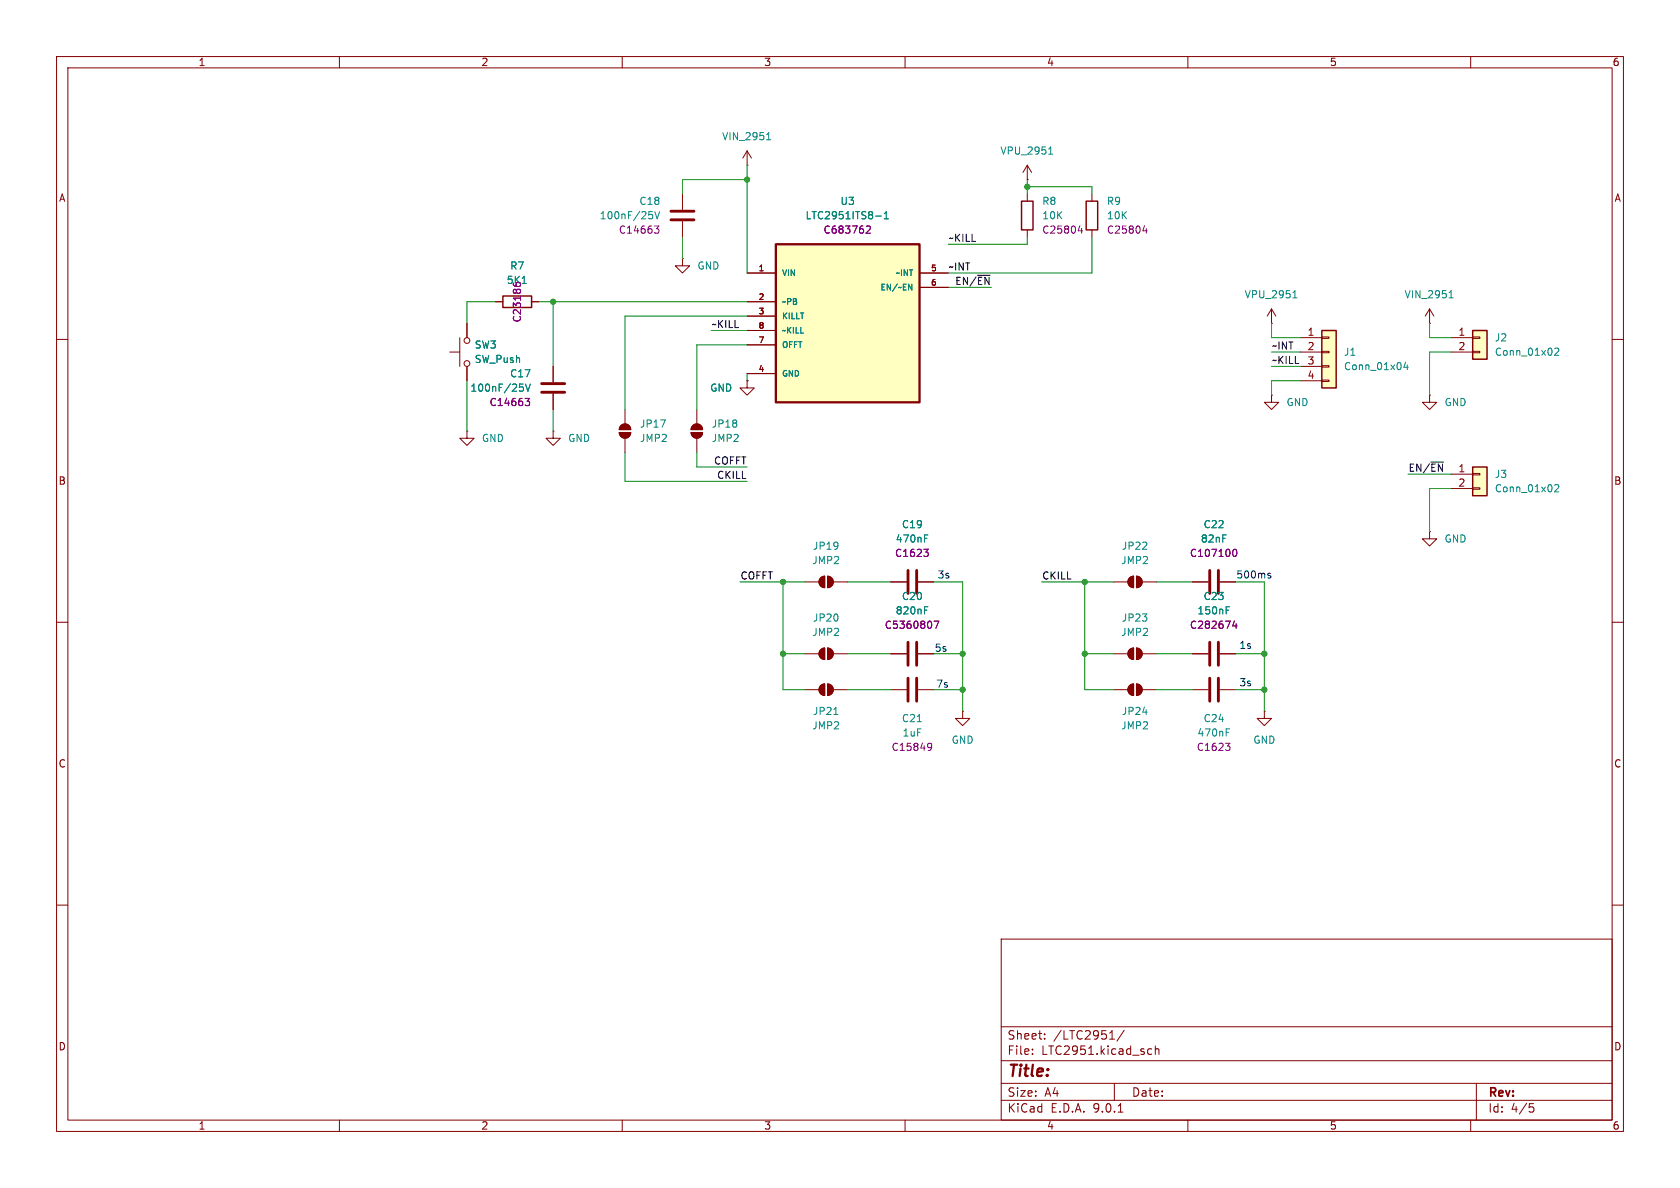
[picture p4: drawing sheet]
<svg xmlns="http://www.w3.org/2000/svg" width="297mm" height="210mm" viewBox="0 0 297 210" stroke-linecap="round" stroke-linejoin="round" font-family="sans-serif">
<path d="M0 0h297v210h-297z" fill="#fff" stroke="#fff" stroke-width=".18"/>
<g fill="none" stroke="#840000" stroke-width=".18">
<path d="M10 10h277v190h-277zM12 12h273v186h-273zM60 10v2M110 10v2M160 10v2M210 10v2M260 10v2M181.6 31.8h.1M181.6 29.2l-.8 1.3M181.6 29.2l.8 1.3M181.6 29.2v2.6M10 60h2"/>
<path d="M82.5 76.2v1.3h1.3l-1.3 1.2-1.2-1.2h1.2M82.5 76.2h.1M97.8 76.2v1.3h1.3l-1.3 1.2-1.3-1.2h1.3M97.8 76.2h.1M97.8 64.8v2.8M97.8 69.6v2.8M132.1 67.3v1.3h1.2l-1.2 1.3-1.3-1.3h1.3M132.1 67.3h.1M285 60h2M10 110h2M142.2 115.6h2.6M145.1 114.9l.7-.3v2a1.02 1.02 0 0 1-.9-.6 1.02 1.02 0 0 1 .2-1.1z"/>
<path d="M146.3 114.6a1.02 1.02 0 0 1 1 1 1.02 1.02 0 0 1-1 1zM147.3 115.6h2.6M285 110h2M10 160h2M177 166h108v32h-108zM285 160h2M60 198v2M110 198v2M160 198v2M177 194.5h108M177 191.5h108M177 187.5h108"/>
<path d="M177 181.5h108M182.5 186.3v.1M182.5 185.5v.1M184.7 183.6v.1M184.7 182.8v.1M196.2 183.7h.8M197 191.5v3M197.7 196.6h.8M198.7 182.1l-1.2 2M203 186.3h.6M203 185.5h.6M204.2 185.5l.3-.1 .3 .1 .1 .9"/>
<path d="M204.2 184.9v1.5M210 198v2M260 198v2M261 191.5v6.5M270.4 195.1h.7M270.5 195.7h.4l.3 .3-.2 .5-.5 .1"/>
</g>
<g fill="#840000" stroke="#840000" stroke-width=".18">
<path d="M146.3 114.6a1.02 1.02 0 0 1 1 1 1.02 1.02 0 0 1-1 1z"/>
<path d="M145.1 114.9l.7-.3v2a1.02 1.02 0 0 1-.9-.6 1.02 1.02 0 0 1 .2-1.1z"/>
</g>
<path d="M185.4 27.2h.7M185.5 26.3l.3-.3v1.2M91.9 67.9h.6M92.3 68.4l.2 .2v.3l-.2 .3M92.9 67.9l.4 1.3 .4-1.3" fill="none" stroke="#008484" stroke-width=".18"/>
<path d="M95.8 67.8h4M95.8 69.3h4" fill="none" stroke="#840000" stroke-width=".51"/>
<path d="M92.8 70.4h.8l-.4 .5 .4 .1v.5l-.2 .2h-.4" fill="none" stroke="#840084" stroke-width=".18"/>
<path d="M233.7 58.4h2.5v10.2h-2.5z" fill="#ffffc2"/>
<path d="M88.9 52.3h5.1v2.1h-5.1zM233.7 58.4h2.5v10.2h-2.5z" fill="none" stroke="#840000" stroke-width=".25"/>
<g fill="none" stroke="#840000" stroke-width=".18">
<path d="M120.6 34.3v2.8M120.6 39.1v2.8M132.1 29.2h.1M132.1 26.7l-.8 1.2M132.1 26.7l.7 1.2M132.1 26.7v2.5M81.3 59.7v5.1M82.5 57.2v2.5M87.6 53.3h1.3M94 53.3h1.2M120.6 45.7v1.3h1.3l-1.3 1.3-1.2-1.3h1.2M120.6 45.7h.1"/>
<path d="M224.8 57.2h.1M224.8 54.6l-.8 1.3M224.8 54.6l.8 1.3M224.8 54.6v2.6M229.9 59.7h3.8M233.7 59.6h1.2v.2h-1.2zM252.7 57.2h.1M252.7 54.6l-.7 1.3M252.7 54.6l.8 1.3M252.7 54.6v2.6M79.5 62.2h1.8M82.5 64.8v2.5"/>
<path d="M224.8 69.9v1.2h1.3l-1.3 1.3-1.3-1.3h1.3M224.8 69.9h.1M229.9 62.2h3.8M229.9 64.8h3.8M229.9 67.3h3.8M233.7 62.1h1.2v.3h-1.2zM233.7 64.6h1.2v.3h-1.2zM233.7 67.2h1.2v.2h-1.2zM252.7 69.9v1.2h1.3l-1.3 1.3-1.2-1.3h1.2M252.7 69.9h.1"/>
<circle cx="82.6" cy="60.2" r=".51"/>
<circle cx="82.6" cy="64.3" r=".51"/>
</g>
<path d="M114.7 37.4h.6M115.2 37.9l.2 .2v.3l-.2 .3M115.8 37.4l.4 1.3 .4-1.3M135.5 24.7h.8M135.6 23.7l.3-.3v1.3M92.3 50.1h.7M228.6 52.6h.7M228.7 51.7l.2-.3v1.2M256.2 52.6h.7M256.3 51.7l.2-.3v1.2M248.5 64l-.3 .9h.8M248.8 64.5v.8" fill="none" stroke="#008484" stroke-width=".18"/>
<path d="M118.6 37.3h4.1M118.6 38.9h4.1" fill="none" stroke="#840000" stroke-width=".51"/>
<path d="M115.7 39.9h.8l-.4 .5 .3 .2 .1 .4-.3 .2h-.3" fill="none" stroke="#840084" stroke-width=".18"/>
<path d="M260.3 58.4h2.6v5.1h-2.6z" fill="#ffffc2"/>
<path d="M260.3 58.4h2.6v5.1h-2.6z" fill="none" stroke="#840000" stroke-width=".25"/>
<path d="M256.5 59.7h3.8M260.3 59.6h1.3v.2h-1.3zM256.5 62.2h3.8M260.3 62.1h1.3v.3h-1.3z" fill="none" stroke="#840000" stroke-width=".18"/>
<path d="M274.9 61.7l.4-.2 .3 .4-.8 .9h.8" fill="none" stroke="#008484" stroke-width=".18"/>
<path d="M260.3 82.6h2.6v5h-2.6z" fill="#ffffc2"/>
<path d="M180.6 35.6h2v5h-2zM260.3 82.6h2.6v5h-2.6z" fill="none" stroke="#840000" stroke-width=".25"/>
<g fill="none" stroke="#840000" stroke-width=".18">
<path d="M181.6 34.3v1.3M181.6 40.6v1.3M109.5 76.5h2a1.02 1.02 0 0 1-1 1 1.02 1.02 0 0 1-1-1zM109.8 75.2a1.02 1.02 0 0 1 1.1-.2 1.02 1.02 0 0 1 .6 .9h-2zM110.5 72.4v2.5M110.5 77.5v2.5M122.2 76.5h2a1.02 1.02 0 0 1-1 1 1.02 1.02 0 0 1-1-1zM122.5 75.2a1.02 1.02 0 0 1 1.1-.2 1.02 1.02 0 0 1 .6 .9h-2zM123.2 72.4v2.5M123.2 77.5v2.5M252.7 94v1.3h1.3l-1.3 1.2-1.2-1.2h1.2M252.7 94h.1"/>
<path d="M256.5 83.8h3.8M256.5 86.4h3.8M260.3 83.7h1.3v.2h-1.3zM260.3 86.2h1.3v.3h-1.3zM157.5 102.9h2.8M157.5 115.6h2.8M162.3 102.9h2.8M162.3 115.6h2.8M196.8 102.9h2.6M196.8 115.6h2.6M199.7 114.9l.7-.3v2a1.02 1.02 0 0 1-.9-.6 1.02 1.02 0 0 1 .2-1.1zM199.7 102.2l.7-.3v2a1.02 1.02 0 0 1-.9-.6 1.02 1.02 0 0 1 .2-1.1z"/>
<path d="M200.9 114.6a1.02 1.02 0 0 1 1 1 1.02 1.02 0 0 1-1 1zM200.9 101.9a1.02 1.02 0 0 1 1 1 1.02 1.02 0 0 1-1 1zM201.9 102.9h2.6M201.9 115.6h2.6M210.8 102.9h2.8M210.8 115.6h2.8M215.6 102.9h2.8M215.6 115.6h2.8M157.5 121.9h2.8M162.3 121.9h2.8M170.2 125.7v1.3h1.2l-1.2 1.3-1.3-1.3h1.3M170.2 125.7h.1"/>
<path d="M196.8 121.9h2.6M199.7 121.2l.7-.3v2a1.02 1.02 0 0 1-.9-.6 1.02 1.02 0 0 1 .2-1.1zM200.9 120.9a1.02 1.02 0 0 1 1 1 1.02 1.02 0 0 1-1 1zM201.9 121.9h2.6M210.8 121.9h2.8M215.6 121.9h2.8M223.5 125.7v1.3h1.3l-1.3 1.3-1.3-1.3h1.3M223.5 125.7h.1"/>
</g>
<path d="M163.4 95.2h.5M163.4 94.6h.6M274.9 85.8l.4-.1 .3 .3-.8 .9h.8M163.4 107.9h.5M163.4 107.3h.6M216.8 107.9h.4M216.8 107.3h.6M162.2 127.6h.7M216.8 129.5h.4M216.8 128.8h.6" fill="none" stroke="#008484" stroke-width=".18"/>
<path d="M160.5 100.8v4.1M160.5 113.5v4.1M160.5 119.9v4.1M162.1 100.8v4.1M162.1 113.5v4.1M162.1 119.9v4.1M213.9 100.8v4.1M213.9 113.5v4.1M213.9 119.9v4.1M215.4 100.8v4.1M215.4 113.5v4.1M215.4 119.9v4.1" fill="none" stroke="#840000" stroke-width=".51"/>
<path d="M190.6 40.8h.8M191.2 40.4v.8M163.3 97.1h.8l-.4 .5M163.9 97.6l.2 .2v.3l-.2 .3M218 97.3l.2-.2a.68 .68 0 0 1 .5 .6 .68 .68 0 0 1-.5 .7l-.2-.3M165.1 109.8h.9l-.6 1.3M218.2 109.7l-.3 .9h.8M218.5 110.2v.9M164.2 131.4l.4 .1a.84 .84 0 0 1-.3 1.2h-.2M164.7 131.9l-.2 .3h-.3M216.7 131.4h.7l-.4 .5M217.2 131.9l.2 .2v.3l-.2 .3" fill="none" stroke="#840084" stroke-width=".18"/>
<g fill="#840000" stroke="#840000" stroke-width=".18">
<path d="M122.2 76.5h2a1.02 1.02 0 0 1-1 1 1.02 1.02 0 0 1-1-1z"/>
<path d="M122.5 75.2a1.02 1.02 0 0 1 1.1-.2 1.02 1.02 0 0 1 .6 .9h-2z"/>
<path d="M109.5 76.5h2a1.02 1.02 0 0 1-1 1 1.02 1.02 0 0 1-1-1z"/>
<path d="M109.8 75.2a1.02 1.02 0 0 1 1.1-.2 1.02 1.02 0 0 1 .6 .9h-2z"/>
<path d="M200.9 120.9a1.02 1.02 0 0 1 1 1 1.02 1.02 0 0 1-1 1z"/>
<path d="M199.7 121.2l.7-.3v2a1.02 1.02 0 0 1-.9-.6 1.02 1.02 0 0 1 .2-1.1z"/>
<path d="M200.9 114.6a1.02 1.02 0 0 1 1 1 1.02 1.02 0 0 1-1 1z"/>
<path d="M199.7 114.9l.7-.3v2a1.02 1.02 0 0 1-.9-.6 1.02 1.02 0 0 1 .2-1.1z"/>
<path d="M200.9 101.9a1.02 1.02 0 0 1 1 1 1.02 1.02 0 0 1-1 1z"/>
<path d="M199.7 102.2l.7-.3v2a1.02 1.02 0 0 1-.9-.6 1.02 1.02 0 0 1 .2-1.1z"/>
</g>
<path d="M137.2 43.2h25.4v27.9h-25.4z" fill="#ffffc2"/>
<path d="M137.2 43.2h25.4v27.9h-25.4z" fill="none" stroke="#840000" stroke-width=".41"/>
<g fill="none" stroke="#840000" stroke-width=".18">
<path d="M193 34.3v1.3M82.5 57.2v2.5M87.6 53.3h1.3M94 53.3h1.2M132.1 48.3h5.1M132.1 53.3h5.1M132.1 55.9h5.1M132.1 58.4h5.1M162.6 48.3h5M162.6 50.8h5M193 40.6v1.3M82.5 64.8v2.5"/>
<path d="M97.8 64.8v2.8M97.8 69.6v2.8M132.1 67.3h.1M132.1 61h5.1M132.1 66h5.1M142.2 102.9h2.6M145.1 102.2l.7-.3v2a1.02 1.02 0 0 1-.9-.6 1.02 1.02 0 0 1 .2-1.1zM146.3 101.9a1.02 1.02 0 0 1 1 1 1.02 1.02 0 0 1-1 1zM147.3 102.9h2.6M157.5 102.9h2.8M157.5 115.6h2.8M162.3 102.9h2.8"/>
<path d="M162.3 115.6h2.8M210.8 102.9h2.8M210.8 115.6h2.8M215.6 102.9h2.8M215.6 115.6h2.8M142.2 121.9h2.6M145.1 121.2l.7-.3v2a1.02 1.02 0 0 1-.9-.6 1.02 1.02 0 0 1 .2-1.1zM146.3 120.9a1.02 1.02 0 0 1 1 1 1.02 1.02 0 0 1-1 1zM147.3 121.9h2.6"/>
</g>
<g fill="none" stroke="#008484" stroke-width=".18">
<path d="M154.8 38.2h1M156.3 38.7h.8M156.3 37.8l.4-.4v1.3M92.3 50.1h.7M160.6 50.2l.6 1.1v-1.1M91.9 67.9h.6M92.3 68.4l.2 .2v.3l-.2 .3M92.9 67.9l.4 1.3 .4-1.3M163.4 95.2h.5M163.4 94.6h.6M163.4 107.9h.5M163.4 107.3h.6"/>
<path d="M216.8 107.9h.4M216.8 107.3h.6M147.4 126.3h.7"/>
</g>
<path d="M153.2 40.1l.4-.2 .3 .4-.8 .9h.8M202 40.8h.8M202.6 40.4v.8M92.8 70.4h.8l-.4 .5 .4 .1v.5l-.2 .2h-.4M163.3 97.1h.8l-.4 .5M163.9 97.6l.2 .2v.3l-.2 .3M218 97.3l.2-.2a.68 .68 0 0 1 .5 .6 .68 .68 0 0 1-.5 .7l-.2-.3M165.1 109.8h.9l-.6 1.3M218.2 109.7l-.3 .9h.8M218.5 110.2v.9" fill="none" stroke="#840084" stroke-width=".18"/>
<path d="M192 35.6h2.1v5h-2.1z" fill="none" stroke="#840000" stroke-width=".25"/>
<g fill="#840000" stroke="#840000" stroke-width=".18">
<path d="M146.3 101.9a1.02 1.02 0 0 1 1 1 1.02 1.02 0 0 1-1 1z"/>
<path d="M145.1 102.2l.7-.3v2a1.02 1.02 0 0 1-.9-.6 1.02 1.02 0 0 1 .2-1.1z"/>
<path d="M146.3 120.9a1.02 1.02 0 0 1 1 1 1.02 1.02 0 0 1-1 1z"/>
<path d="M145.1 121.2l.7-.3v2a1.02 1.02 0 0 1-.9-.6 1.02 1.02 0 0 1 .2-1.1z"/>
</g>
<g fill="none" stroke="#008400" stroke-width=".18">
<path d="M132.1 31.8h-11.5v2.5M132.1 29.2v19.1M181.6 31.8v2.5M181.6 33h11.4v1.3M87.6 53.3h-5.1v3.9M95.2 53.3h36.9M97.8 53.3v11.5M120.6 41.9v3.8M125.7 58.4h6.4M132.1 55.9h-21.6v16.5M167.6 50.8h7.7M181.6 41.9v1.3h-14"/>
<path d="M193 41.9v6.4h-25.4M224.8 57.2v2.5h5.1M252.7 57.2v2.5h3.8M82.5 67.3v8.9M97.8 72.4v3.8M132.1 66v1.3M132.1 61h-8.9v11.4M224.8 62.2h5.1M224.8 64.8h5.1M229.9 67.3h-5.1v2.6M256.5 62.2h-3.8v7.7M110.5 80v5.1h21.6"/>
<path d="M123.2 80v2.6h8.9M248.9 83.8h7.6M256.5 86.4h-3.8v7.6M130.8 102.9h11.4M138.4 115.6h3.8M138.4 102.9v19h3.8M149.9 102.9h7.6M149.9 115.6h7.6M165.1 102.9h5.1v22.8M165.1 115.6h5.1M184.1 102.9h12.7M191.8 115.6h5"/>
<path d="M191.8 102.9v19h5M204.5 102.9h6.3M204.5 115.6h6.3M218.4 102.9h5.1v22.8M218.4 115.6h5.1M149.9 121.9h7.6M165.1 121.9h5.1M204.5 121.9h6.3M218.4 121.9h5.1"/>
</g>
<path d="M224.3 101.8h.3l.1 .2-.2 .2h-.2M224.3 101.3l.3 .1" fill="none" stroke="#0000c2" stroke-width=".18"/>
<g fill="#008400" stroke="#008400" stroke-width=".18">
<circle cx="97.8" cy="53.3" r=".46"/>
<circle cx="223.5" cy="115.6" r=".46"/>
<circle cx="223.5" cy="121.9" r=".46"/>
<circle cx="170.2" cy="121.9" r=".46"/>
<circle cx="170.2" cy="115.6" r=".46"/>
<circle cx="191.8" cy="115.6" r=".46"/>
<circle cx="191.8" cy="102.9" r=".46"/>
<circle cx="138.4" cy="102.9" r=".46"/>
<circle cx="138.4" cy="115.6" r=".46"/>
<circle cx="181.6" cy="33" r=".46"/>
<circle cx="132.1" cy="31.8" r=".46"/>
</g>
<text font-size="2.8" fill="#840000" x="178" y="190.9">Title:</text>
<g font-size="2.1" fill="#840000">
<text x="178" y="184">Sheet:</text>
<text x="186.2" y="184">/LTC2951/</text>
<text x="178" y="186.7">File:</text>
<text x="184.1" y="186.7">LTC2951.kicad_sch</text>
<text x="178" y="196.9">KiCad</text>
<text x="178" y="194.1">Size:</text>
<text x="184.7" y="194.1">A4</text>
<text x="185.7" y="196.9">E.D.A.</text>
<text x="193.3" y="196.9">9.0.1</text>
<text x="200" y="194.1">Date:</text>
<text x="263" y="194.3">Rev:</text>
<text x="263" y="196.9">Id:</text>
<text x="267.1" y="196.9">4/5</text>
</g>
<g font-size="1.8" fill="#840000">
<text x="35" y="11.9">1</text>
<text x="85" y="11.9">2</text>
<text x="135" y="11.9">3</text>
<text x="185" y="11.9">4</text>
<text x="235" y="11.9">5</text>
<text x="285" y="11.9">6</text>
<text x="10.3" y="35.9">A</text>
<text x="285.3" y="35.9">A</text>
<text x="231.1" y="59.4">1</text>
<text x="257.7" y="59.4">1</text>
<text x="231.1" y="62">2</text>
<text x="231.1" y="64.5">3</text>
<text x="257.7" y="62">2</text>
<text x="231.1" y="67.1">4</text>
<text x="10.3" y="85.9">B</text>
<text x="257.7" y="86.1">2</text>
<text x="285.3" y="85.9">B</text>
<text x="10.3" y="135.9">C</text>
<text x="285.3" y="135.9">C</text>
<text x="10.3" y="185.9">D</text>
<text x="285.3" y="185.9">D</text>
<text x="35" y="199.9">1</text>
<text x="85" y="199.9">2</text>
<text x="135" y="199.9">3</text>
<text x="185" y="199.9">4</text>
<text x="235" y="199.9">5</text>
<text x="285" y="199.9">6</text>
</g>
<g font-size="1.8" fill="#008484">
<text x="127.6" y="25">VIN_2951</text>
<text x="176.8" y="27.5">VPU_2951</text>
<text x="105.9" y="39">100nF/25V</text>
<text x="112.9" y="36.4">C18</text>
<text x="142.3" y="39">LTC2951ITS8-1</text>
<text x="148.5" y="36.4">U3</text>
<text x="184.2" y="36.4">R8</text>
<text x="184.2" y="39">10K</text>
<text x="195.6" y="36.4">R9</text>
<text x="195.6" y="39">10K</text>
<text x="90.1" y="47.9">R7</text>
<text x="123.2" y="47.9">GND</text>
<text x="219.9" y="52.9">VPU_2951</text>
<text x="248.2" y="52.9">VIN_2951</text>
<text x="83.8" y="61.8">SW3</text>
<text x="83.8" y="64.4">SW_Push</text>
<text x="237.5" y="63.1">J1</text>
<text x="237.5" y="65.6">Conn_01x04</text>
<text x="264.2" y="60.6">J2</text>
<text x="264.2" y="63.1">Conn_01x02</text>
<text x="83.1" y="69.4">100nF/25V</text>
<text x="90.1" y="66.9">C17</text>
<text x="125.5" y="69.4">GND</text>
<text x="227.3" y="72">GND</text>
<text x="255.3" y="72">GND</text>
<text x="113" y="75.8">JP17</text>
<text x="125.7" y="75.8">JP18</text>
<text x="85.1" y="78.3">GND</text>
<text x="100.3" y="78.3">GND</text>
<text x="113" y="78.3">JMP2</text>
<text x="125.7" y="78.3">JMP2</text>
<text x="264.2" y="84.7">J3</text>
<text x="264.2" y="87.2">Conn_01x02</text>
<text x="159.3" y="93.6">C19</text>
<text x="212.7" y="93.6">C22</text>
<text x="143.5" y="99.9">JMP2</text>
<text x="143.6" y="97.4">JP19</text>
<text x="158.3" y="96.1">470nF</text>
<text x="198.1" y="99.9">JMP2</text>
<text x="198.2" y="97.4">JP22</text>
<text x="212.2" y="96.1">82nF</text>
<text x="255.3" y="96.1">GND</text>
<text x="159.3" y="106.3">C20</text>
<text x="212.7" y="106.3">C23</text>
<text x="143.5" y="112.6">JMP2</text>
<text x="143.6" y="110.1">JP20</text>
<text x="158.3" y="108.8">820nF</text>
<text x="198.1" y="112.6">JMP2</text>
<text x="198.2" y="110.1">JP23</text>
<text x="211.6" y="108.8">150nF</text>
<text x="143.5" y="129.1">JMP2</text>
<text x="143.6" y="126.6">JP21</text>
<text x="159.3" y="127.9">C21</text>
<text x="159.5" y="130.4">1uF</text>
<text x="168.1" y="131.7">GND</text>
<text x="198.1" y="129.1">JMP2</text>
<text x="198.2" y="126.6">JP24</text>
<text x="211.6" y="130.4">470nF</text>
<text x="212.7" y="127.9">C24</text>
<text x="221.5" y="131.7">GND</text>
</g>
<g font-size="1.8" fill="#840084">
<text x="109.3" y="41.5">C14663</text>
<text x="145.5" y="41.5">C683762</text>
<text x="184.2" y="41.5">C25804</text>
<text x="195.6" y="41.5">C25804</text>
<text x="89.5" y="50.4">5K1</text>
<text x="92.3" y="57.1" transform="rotate(-90 92.3 57.1)">C23186</text>
<text x="86.4" y="72">C14663</text>
<text x="158.1" y="98.7">C1623</text>
<text x="210.3" y="98.7">C107100</text>
<text x="156.3" y="111.4">C5360807</text>
<text x="210.3" y="111.4">C282674</text>
<text x="157.5" y="132.9">C15849</text>
<text x="211.5" y="132.9">C1623</text>
</g>
<g font-size="1.8">
<text x="167.6" y="47.9">~INT</text>
<text x="167.6" y="42.8">~KILL</text>
<text x="168.8" y="50.5">EN/~{EN}</text>
<text x="125.7" y="58.1">~KILL</text>
<text x="224.8" y="61.9">~INT</text>
<text x="224.8" y="64.4">~KILL</text>
<text x="126.1" y="82.2">COFFT</text>
<text x="248.9" y="83.5">EN/~{EN} 1</text>
<text x="126.7" y="84.7">CKILL</text>
<text x="130.8" y="102.5">COFFT</text>
<text x="184.1" y="102.5">CKILL</text>
</g>
<g font-size="1.8" fill="#0000c2">
<text x="165.7" y="102.5">3s</text>
<text x="218.5" y="102.5">500ms</text>
<text x="165.1" y="115.4">5s</text>
<text x="219" y="114.9">1s</text>
<text x="165.4" y="121.8">7s</text>
<text x="219" y="121.5">3s</text>
</g>
<g font-size="1.4" fill="#840000">
<text x="134" y="48">1</text>
<text x="134" y="53.1">2</text>
<text x="164.5" y="48">5</text>
<text x="164.5" y="50.5">6</text>
<text x="134" y="55.6">3</text>
<text x="134" y="58.2">8</text>
<text x="134" y="60.7">7</text>
<text x="134" y="65.8">4</text>
</g>
<g font-size="1.4" fill="#008484">
<text x="138.2" y="49">VIN</text>
<text x="155.5" y="51.5">EN/~EN</text>
<text x="158.2" y="49">~INT</text>
<text x="138.2" y="54.1">~PB</text>
<text x="138.2" y="56.6">KILLT</text>
<text x="138.2" y="59.2">~KILL</text>
<text x="138.2" y="61.7">OFFT</text>
<text x="138.2" y="66.8">GND</text>
</g>
</svg>
